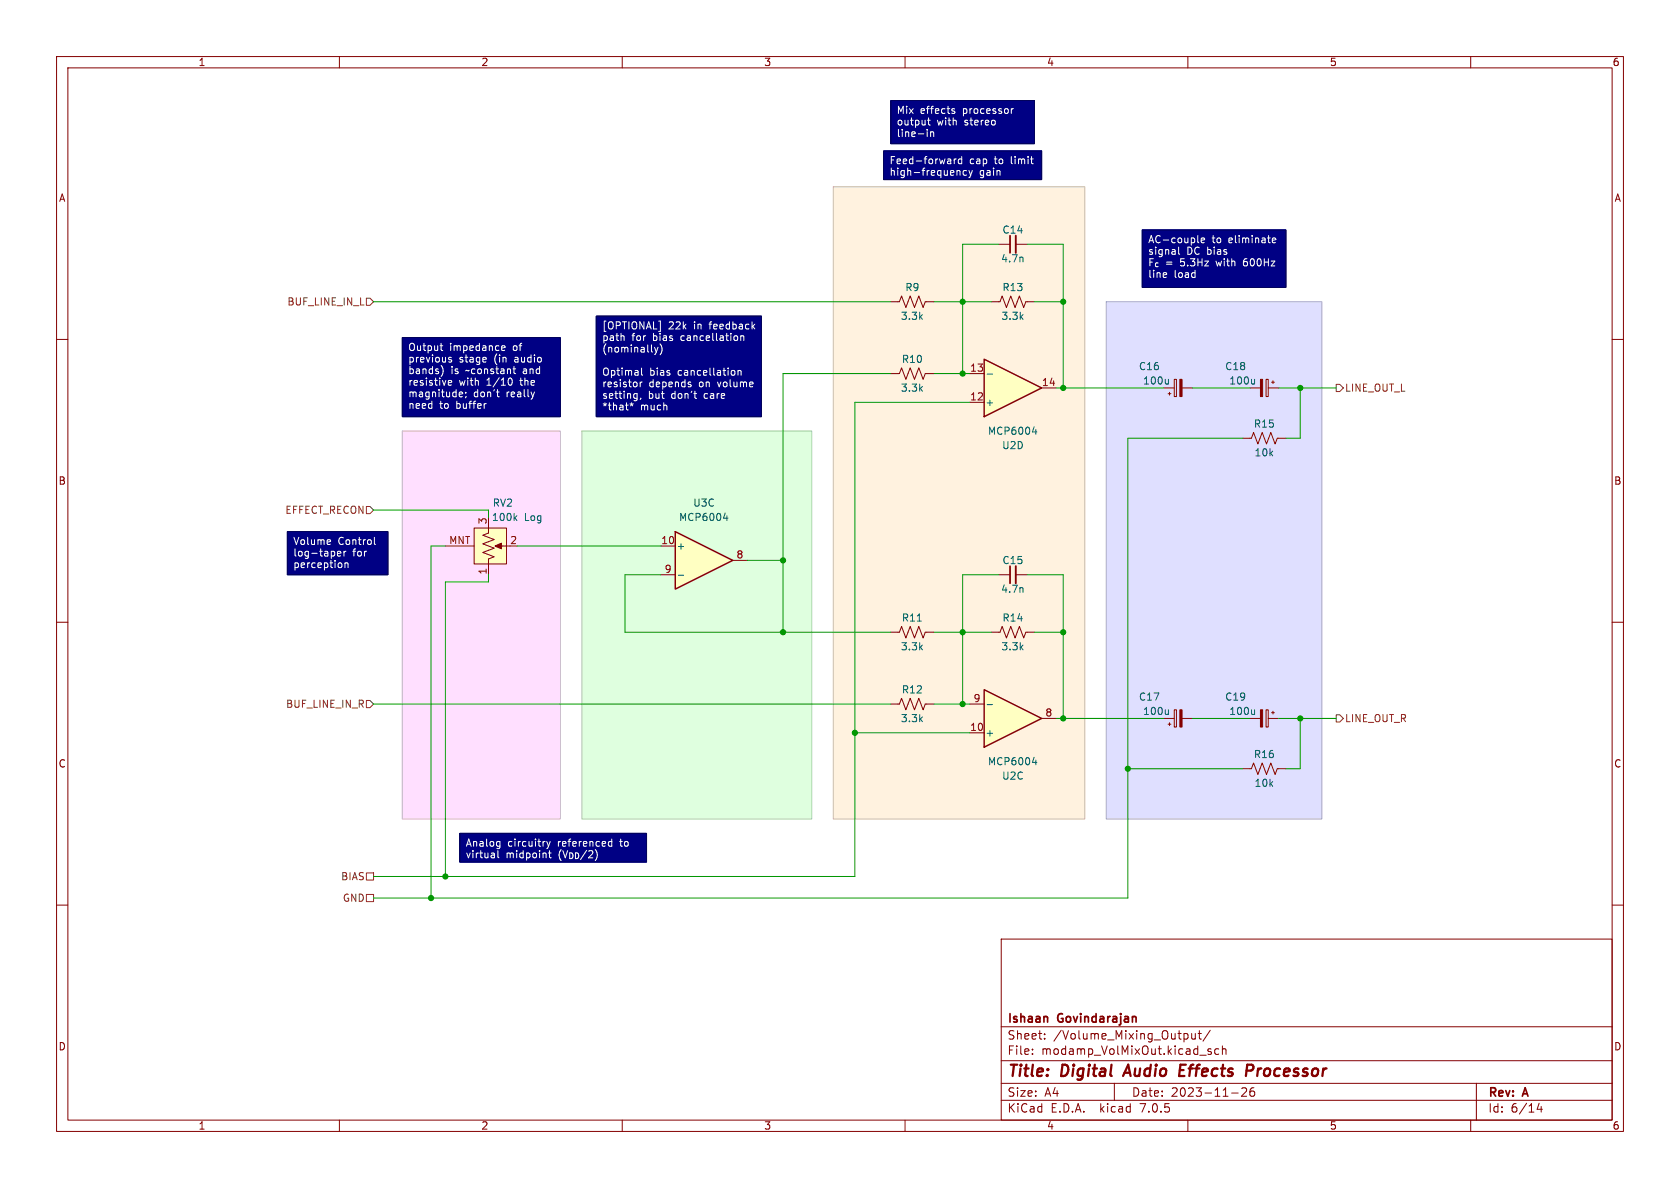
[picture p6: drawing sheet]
<svg xmlns="http://www.w3.org/2000/svg" width="297mm" height="210mm" viewBox="0 0 297 210" stroke-linecap="round" stroke-linejoin="round" font-family="sans-serif">
<path d="M0 0h297v210h-297z" fill="#fff" stroke="#fff" stroke-width=".18"/>
<g fill="none" stroke="#840000" stroke-width=".18">
<path d="M10 10h277v190h-277zM12 12h273v186h-273zM60 10v2M110 10v2M160 10v2M210 10v2M260 10v2M10 60h2M157.5 53.3h1.5l.4-1 .7 2.1 .8-2.1 .8 2.1 .7-2.1 .8 2.1 .4-1.1h1.5M285 60h2M219.7 77.5h1.5l.4-1 .8 2 .7-2 .8 2 .8-2 .7 2 .4-1h1.5M221 68.6h1.8"/>
<path d="M223.8 67.1h.4v3h-.4zM224.2 68.6h1.9M224.8 67.6h.5M225 67.3v.5M10 110h2M285 110h2M157.5 124.5h1.5l.4-1.1 .7 2.1 .8-2.1 .8 2.1 .7-2.1 .8 2.1 .4-1h1.5M205.7 127h1.9M206.5 128h.5M206.8 127.8v.5M207.6 125.5h.4v3h-.4zM209 127h1.8"/>
<path d="M219.7 135.9h1.5l.4-1 .8 2 .7-2 .8 2 .8-2 .7 2 .4-1h1.5M221 127h1.8M223.8 125.5h.4v3h-.4zM224.2 127h1.9M224.8 126h.5M225 125.7v.5M10 160h2M285 160h2M177 166h108v32h-108zM60 198v2M110 198v2M160 198v2"/>
<path d="M177 194.5h108M177 191.5h108M177 187.5h108M177 181.5h108M182.5 186.3v.1M182.5 185.5v.1M184.7 183.6v.1M184.7 182.8v.1M197 191.5v3M209.7 182.7l.3 .3v.4l-.3 .3M210 198v2M210.7 182.7v.9l.4 .1 .2-.1"/>
<path d="M211.3 182.7v1M211.8 182.7h.6M212 182.2v1.3l.4 .2M214 182.1l-1.3 2M214.1 185.5l-.4-.1-.2 .2 .1 .2 .5 .2v.3h-.6M215.5 185.5l-.5-.1-.3 .3v.4l.2 .2h.6M216.1 185.5l.2-.1 .4 .1v.9M216.1 184.9v1.5M217.7 193.2h1.2M219.5 192.4l.6-.1 .2 .1 .1 .3-.9 1.1h.9M221.7 192.3a.59 .59 0 0 0-.7 .6v.6l.1 .2 .4 .1 .2-.1 .1-.5-.1-.3h-.5l-.2 .3M260 198v2"/>
<path d="M261 191.5v6.5M272.1 195l-.4 1.1h1M272.5 195.6v1"/>
</g>
<path d="M208.6 189.2h.6M209.6 188.2h-.9l-.3 2h1M221.3 188.2h-.8l-.2 2M221.3 189.2l-.9 .1" fill="none" stroke="#840000" stroke-width=".4"/>
<g fill="#000084" stroke="#000084" stroke-width=".18">
<path d="M50.8 94h17.8v7.6h-17.8z"/>
<path d="M105.4 55.9h29.2v17.8h-29.2z"/>
<path d="M157.5 17.8h25.4v7.6h-25.4z"/>
<path d="M201.9 40.6h25.4v10.2h-25.4z"/>
<path d="M156.2 26.7h27.9v5.1h-27.9z"/>
<path d="M81.3 147.3h33v5.1h-33z"/>
<path d="M71.1 59.7h28v14h-28z"/>
</g>
<path d="M71.1 76.2h28v68.6h-28z" fill="#ffdfff" stroke="#ffdfff" stroke-width=".18"/>
<path d="M147.3 33h44.5v111.8h-44.5z" fill="#fff2df" stroke="#fff2df" stroke-width=".18"/>
<path d="M102.9 76.2h40.6v68.6h-40.6z" fill="#dfffdf" stroke="#dfffdf" stroke-width=".18"/>
<path d="M195.6 53.3h38.1v91.5h-38.1z" fill="#dfdfff" stroke="#dfdfff" stroke-width=".18"/>
<g fill="#840000" stroke="#840000" stroke-width=".18">
<path d="M222.8 67.1h.4v3h-.4z"/>
<path d="M208.6 125.5h.4v3h-.4z"/>
<path d="M222.8 125.5h.4v3h-.4z"/>
</g>
<path d="M221.8 67v.9M221.8 67.8l-.2 .1M206.6 125.5v.8M206.6 126.2l-.2 .1M221.8 125.5v.8M221.8 126.2l-.2 .1" fill="none" stroke="#006464" stroke-width=".18"/>
<path d="M119.4 94l10.1 5.1-10.1 5z" fill="#ffffc2"/>
<path d="M119.4 94l10.1 5.1-10.1 5z" fill="none" stroke="#840000" stroke-width=".25"/>
<path d="M175.3 53.3h1.5l.4-1 .7 2.1 .8-2.1 .8 2.1 .7-2.1 .8 2.1 .4-1.1h1.5M116.8 96.5h2.6M129.5 99.1h2.6M116.8 101.6h2.6" fill="none" stroke="#840000" stroke-width=".18"/>
<path d="M127.9 91.6h.8M128.5 91.2v.8M119.9 101.7h1" fill="none" stroke="#006464" stroke-width=".18"/>
<path d="M174 63.5l10.1 5.1-10.1 5.1z" fill="#ffffc2"/>
<path d="M174 63.5l10.1 5.1-10.1 5.1z" fill="none" stroke="#840000" stroke-width=".25"/>
<path d="M176.5 43.2h2.1M179.6 43.2h2M171.4 71.1h2.6M171.4 66h2.6M184.1 68.6h2.6M205.7 68.6h1.9M206.5 69.6h.5M206.8 69.3v.6M207.6 67.1h.4v3h-.4zM209 68.6h1.8M176.5 101.6h2.1M179.6 101.6h2" fill="none" stroke="#840000" stroke-width=".18"/>
<path d="M174.5 66.1h1M182.5 76.4h.8M183.1 75.9v.9M206.6 67v.9M206.6 67.8l-.2 .1" fill="none" stroke="#006464" stroke-width=".18"/>
<path d="M179.6 41.7v3M179.6 100.1v3" fill="none" stroke="#840000" stroke-width=".33"/>
<path d="M178.6 41.7v3M178.6 100.1v3" fill="none" stroke="#840000" stroke-width=".3"/>
<path d="M208.6 67.1h.4v3h-.4z" fill="#840000" stroke="#840000" stroke-width=".18"/>
<path d="M174 121.9l10.1 5.1-10.1 5.1z" fill="#ffffc2"/>
<path d="M174 121.9l10.1 5.1-10.1 5.1z" fill="none" stroke="#840000" stroke-width=".25"/>
<path d="M157.5 66h1.5l.4-1 .7 2.1 .8-2.1 .8 2.1 .7-2.1 .8 2.1 .4-1.1h1.5M78.7 96.5h5.1M83.8 93.3h5.7v6.4h-5.7zM86.4 92.7v1.5l-1.1 .4 2.1 .8-2.1 .7 2.1 .8-2.1 .8 2.1 .7-1 .4v2.8M87.9 96.5h2.3M157.5 111.8h1.5l.4-1.1 .7 2.1 .8-2.1 .8 2.1 .7-2.1 .8 2.1 .4-1h1.5M175.3 111.8h1.5l.4-1.1 .7 2.1 .8-2.1 .8 2.1 .7-2.1 .8 2.1 .4-1h1.5M171.4 129.5h2.6M171.4 124.5h2.6M184.1 127h2.6" fill="none" stroke="#840000" stroke-width=".18"/>
<path d="M91 91.5l.4 .5M91.4 91.2l-.5 .5M174.5 124.6h1M182.5 134.8h.8M183.1 134.4v.8" fill="none" stroke="#006464" stroke-width=".18"/>
<path d="M83.8 93.3h5.7v6.4h-5.7z" fill="#ffffc2" stroke="#ffffc2" stroke-width=".18"/>
<path d="M87.5 96.5l1.1-.5v1z" fill="#840000" stroke="#840000" stroke-width=".18"/>
<path d="M64.8 52.7h.6l.6 .6-.6 .7h-.6zM236.2 67.9h.7l.6 .7-.6 .6h-.7zM64.8 89.5h.6l.6 .7-.6 .6h-.6zM64.8 123.8h.6l.6 .7-.6 .6h-.6zM236.2 126.4h.7l.6 .6-.6 .6h-.7zM64.8 154.3h1.2v1.3h-1.2zM64.8 158.1h1.2v1.3h-1.2z" fill="none" stroke="#725600" stroke-width=".18"/>
<path d="M157.5 17.8h25.4v7.6h-25.4zM156.2 26.7h27.9v5.1h-27.9zM71.1 59.7h28v14h-28zM105.4 55.9h29.2v17.8h-29.2zM201.9 40.6h25.4v10.2h-25.4zM50.8 94h17.8v7.6h-17.8zM81.3 147.3h33v5.1h-33z" fill="none" stroke="#000048" stroke-width=".18"/>
<g fill="none" stroke="#fff" stroke-width=".18">
<path d="M168.3 19.6l.5 .1v.2l-.2 .2-.3-.1M168.3 19.3h.5M178.8 19.2v.9M179.2 19.2l-.4 .3M163.9 23.3v.8M163.9 22.9v.1M164 21.3h.5M164.2 20.8v1.1l.3 .2M164.5 23.3v.8M164.5 23.4l.2-.1 .3 .1 .1 .7M168.7 28.1v.8M169.1 28.1l-.4 .2"/>
<path d="M169.4 30.1l.3 .2v.7M170 28.2l-.3-.1-.3 .2 .1 .6h.5M170 27.7v1.2M170.9 30.2l-.4-.1-.2 .3 .1 .5h.5M171.3 30.1l.3 .9M171.6 31l-.3 .4M171.9 30.1l-.3 .9M182.2 28.1h.5M182.4 28.9h.3M110.3 59.4v.8M130.2 59.4l.2 .2v.4l-.2 .2M131 59.5l.1-.1h.3l.1 .8"/>
<path d="M131 59.4v.8M133.1 57.7l.3 .5M133.4 57.3l-.4 .5M206.2 49h-.1M206.2 48.3v.2l-.6 .1M208.4 43.7v1.1l.1 .2M211.8 41.6v1.1l.1 .2M212.4 42.5l.6-.1-.1-.3h-.4l-.1 .1v.7h.5M224.9 42.5l.6-.1v-.3h-.4l-.2 .1 .1 .7h.5M77.8 61.1h.5M78 60.7v1.1l.3 .2M78.3 65.1v.9l-.3 .5"/>
<path d="M79.2 67.7l.7-.1-.1-.3h-.4l-.2 .1 .1 .6h.5M79.3 63.4l.6 .4-.2 .2-.4-.1M79.4 63.2l-.1 .1M81.2 70.1h.5M81.2 69.4l.4-.1 .2 .3-.6 .1M82.3 69.4v.1M82.4 70.1l-.1 .2M86 71.3l-.3 .1M87.8 69.3h.5M88 70l.3 .1M88.7 61.5l.6-.1-.1-.2-.3-.1-.2 .2v.6h.5M90.4 67a.69 .69 0 0 1-.3 1.1l-.1-.1"/>
<path d="M90.7 65.2h.5M90.9 64.8v1.1l.3 .2M94.5 69.3l-.3 .8M112.5 69.6h.1M112.6 69.6v1l-.1 .2M112.6 70.4h-.1M113.2 67.5v.9M113.3 70.4l-.1 .2M113.4 65.1v1.1l.2 .1M113.5 67.5l-.3 .3M115.7 61.4l.3 .8M116 62.2l-.3 .5"/>
<path d="M116.3 61.4l-.3 .8M116.9 61.2a1.48 1.48 0 0 1-.2 1.5M121.8 67.5l.3 .1M121.8 68h.3l.1 .2-.2 .2h-.2M122.7 69.6h.5M122.9 70.4h.3M129.5 65.5h.3l.1 .2v.5l-.4 .1M130.5 65.6l.2-.1h.3v.8M130.5 65.5v.8M58.3 95.4l.1 .3-.6 .1M58.4 96.2l-.1 .1M59.7 97.9l.6-.1-.1-.3h-.4l-.1 .1v.6h.5"/>
<path d="M60.8 97.5v.8M61 99.5v.8M61 99.6l.2-.1 .3 .1v.7M61.2 97.5l-.4 .2M66.2 95v1.1l.2 .2M88 148.7l.4 .1M88 150.4v1.1l.2 .1M88.4 148.7v1.1l-.3 .2M88.4 149.5l-.4 .1M96.7 148.7l.3 .9M97 150.8h.5M97 149.6l-.3 .4"/>
<path d="M97.1 150.4v1.1l.4 .1M97.3 148.7l-.3 .9M108.2 148.8l-.4-.1-.2 .3 .1 .5h.5M108.2 148.3v1.3"/>
</g>
<path d="M71.1 76.2h28v68.6h-28z" fill="none" stroke="#c8afc8" stroke-width=".18"/>
<path d="M147.3 33h44.5v111.8h-44.5z" fill="none" stroke="#c8beaf" stroke-width=".18"/>
<path d="M102.9 76.2h40.6v68.6h-40.6z" fill="none" stroke="#afc8af" stroke-width=".18"/>
<path d="M195.6 53.3h38.1v91.5h-38.1z" fill="none" stroke="#afafc8" stroke-width=".18"/>
<g fill="none" stroke="#009600" stroke-width=".18">
<path d="M66 53.3h91.5M165.1 53.3h10.2M176.5 43.2h-6.3v22.8M181.6 43.2h6.4v25.4M182.9 53.3h5.1M157.5 66h-19.1v45.8M165.1 66h6.3M171.4 71.1h-20.3v83.8h-85.1M186.7 68.6h19M210.8 68.6h10.2M219.7 77.5h-20.3v81.3h-133.4M226.1 68.6h10.1"/>
<path d="M229.9 68.6v8.9h-2.6M66 90.2h20.4v1.2M78.7 96.5h-2.5v62.3M91.4 96.5h25.4M132.1 99.1h6.3M86.4 101.6v1.3h-7.7v52M116.8 101.6h-6.3v10.2h47M165.1 111.8h10.2M176.5 101.6h-6.3v22.9M181.6 101.6h6.4v25.4M182.9 111.8h5.1M66 124.5h91.5"/>
<path d="M151.1 129.5h20.3M165.1 124.5h6.3M186.7 127h19M199.4 135.9h20.3M210.8 127h10.2M226.1 127h10.1M229.9 127v8.9h-2.6"/>
</g>
<g fill="#009600" stroke="#009600" stroke-width=".18">
<circle cx="199.4" cy="135.9" r=".46"/>
<circle cx="188" cy="127" r=".46"/>
<circle cx="229.9" cy="127" r=".46"/>
<circle cx="188" cy="111.8" r=".46"/>
<circle cx="170.2" cy="111.8" r=".46"/>
<circle cx="170.2" cy="53.3" r=".46"/>
<circle cx="138.4" cy="99.1" r=".46"/>
<circle cx="170.2" cy="66" r=".46"/>
<circle cx="138.4" cy="111.8" r=".46"/>
<circle cx="76.2" cy="158.8" r=".46"/>
<circle cx="78.7" cy="154.9" r=".46"/>
<circle cx="151.1" cy="129.5" r=".46"/>
<circle cx="170.2" cy="124.5" r=".46"/>
<circle cx="188" cy="68.6" r=".46"/>
<circle cx="188" cy="53.3" r=".46"/>
<circle cx="229.9" cy="68.6" r=".46"/>
</g>
<g font-size="2.8" fill="#840000">
<text x="178" y="190.8">Title:</text>
<text x="187.5" y="190.8">Digital</text>
<text x="199.3" y="190.8">Audio</text>
<text x="209.5" y="190.8">Effects</text>
<text x="221.9" y="190.8">Processor</text>
</g>
<g font-size="2.1" fill="#840000">
<text x="178" y="183.9">Sheet:</text>
<text x="178" y="181.1">Ishaan</text>
<text x="186.2" y="183.9">/Volume_Mixing_Output/</text>
<text x="187" y="181.1">Govindarajan</text>
<text x="178" y="186.6">File:</text>
<text x="184" y="186.6">modamp_VolMixOut.kicad_sch</text>
<text x="178" y="196.8">KiCad</text>
<text x="178" y="194">Size:</text>
<text x="184.6" y="194">A4</text>
<text x="185.7" y="196.8">E.D.A.</text>
<text x="194.4" y="196.8">kicad</text>
<text x="200" y="194">Date:</text>
<text x="201.5" y="196.8">7.0.5</text>
<text x="206.9" y="194">2023-11-26</text>
<text x="263" y="194.2">Rev:</text>
<text x="263" y="196.8">Id:</text>
<text x="267" y="196.8">6/14</text>
<text x="269.2" y="194.2">A</text>
</g>
<g font-size="1.8" fill="#840000">
<text x="35" y="11.8">1</text>
<text x="85" y="11.8">2</text>
<text x="135" y="11.8">3</text>
<text x="185" y="11.8">4</text>
<text x="235" y="11.8">5</text>
<text x="285" y="11.8">6</text>
<text x="10.4" y="35.8">A</text>
<text x="285.4" y="35.8">A</text>
<text x="10.3" y="85.8">B</text>
<text x="285.3" y="85.8">B</text>
<text x="10.3" y="135.8">C</text>
<text x="285.3" y="135.8">C</text>
<text x="10.3" y="185.8">D</text>
<text x="285.3" y="185.8">D</text>
<text x="35" y="199.8">1</text>
<text x="85" y="199.8">2</text>
<text x="135" y="199.8">3</text>
<text x="185" y="199.8">4</text>
<text x="235" y="199.8">5</text>
<text x="285" y="199.8">6</text>
</g>
<g font-size="1.8" fill="#fff">
<text x="158.4" y="20.4">Mix</text>
<text x="158.4" y="22.4">output</text>
<text x="162.6" y="20.4">effects</text>
<text x="165.6" y="22.4">with</text>
<text x="170.2" y="20.4">processor</text>
<text x="170.5" y="22.4">stereo</text>
<text x="157.2" y="29.3">Feed-forward</text>
<text x="158.4" y="24.5">line-in</text>
<text x="171.3" y="29.3">cap</text>
<text x="175.8" y="29.3">to</text>
<text x="178.8" y="29.3">limit</text>
<text x="157.2" y="31.3">high-frequency</text>
<text x="173.1" y="31.3">gain</text>
<text x="202.9" y="43.2">AC-couple</text>
<text x="202.9" y="45.3">signal</text>
<text x="202.9" y="47.3">F_{c}</text>
<text x="205.9" y="47.3">=</text>
<text x="208.6" y="47.3">5.3Hz</text>
<text x="209.7" y="45.3">DC bias</text>
<text x="214.2" y="43.2">to</text>
<text x="215.1" y="47.3">with</text>
<text x="217.2" y="43.2">eliminate</text>
<text x="220" y="47.3">600Hz</text>
<text x="202.9" y="49.4">line</text>
<text x="207.5" y="49.4">load</text>
<text x="106.4" y="58.5">[OPTIONAL]</text>
<text x="118.1" y="58.5">22k</text>
<text x="122.6" y="58.5">in</text>
<text x="125.5" y="58.5">feedback</text>
<text x="72.1" y="62.3">Output</text>
<text x="72.1" y="64.3">previous</text>
<text x="79.4" y="62.3">impedance</text>
<text x="81.1" y="64.3">stage</text>
<text x="87.3" y="64.3">(in</text>
<text x="90.7" y="62.3">of</text>
<text x="91" y="64.3">audio</text>
<text x="106.4" y="60.5">path</text>
<text x="106.4" y="62.6">(nominally)</text>
<text x="111.6" y="60.5">for</text>
<text x="115.4" y="60.5">bias</text>
<text x="120.4" y="60.5">cancellation</text>
<text x="72.1" y="66.4">bands)</text>
<text x="72.1" y="68.4">resistive</text>
<text x="72.1" y="70.5">magnitude;</text>
<text x="79.6" y="66.4">is</text>
<text x="81.1" y="68.4">with</text>
<text x="82.4" y="66.4">~constant</text>
<text x="83.6" y="70.5">don't</text>
<text x="86" y="68.4">1/10</text>
<text x="89.5" y="70.5">really</text>
<text x="92" y="68.4">the</text>
<text x="92.5" y="66.4">and</text>
<text x="106.4" y="66.7">Optimal</text>
<text x="106.4" y="68.7">resistor</text>
<text x="106.4" y="70.8">setting,</text>
<text x="114.5" y="70.8">but</text>
<text x="114.7" y="68.7">depends</text>
<text x="114.8" y="66.7">bias</text>
<text x="118.7" y="70.8">don't</text>
<text x="119.8" y="66.7">cancellation</text>
<text x="123.5" y="68.7">on</text>
<text x="124.5" y="70.8">care</text>
<text x="126.9" y="68.7">volume</text>
<text x="72.1" y="72.5">need</text>
<text x="77.6" y="72.5">to</text>
<text x="80.6" y="72.5">buffer</text>
<text x="106.4" y="72.8">*that*</text>
<text x="113.1" y="72.8">much</text>
<text x="51.8" y="96.6">Volume</text>
<text x="51.8" y="98.6">log-taper</text>
<text x="51.8" y="100.7">perception</text>
<text x="59.7" y="96.6">Control</text>
<text x="62.3" y="98.6">for</text>
<text x="82.2" y="149.9">Analog</text>
<text x="89.7" y="149.9">circuitry</text>
<text x="98.6" y="149.9">referenced</text>
<text x="109.7" y="149.9">to</text>
<text x="82.2" y="152">virtual</text>
<text x="89.4" y="152">midpoint</text>
<text x="98.7" y="152">(V_{DD}/2)</text>
</g>
<g font-size="1.8" fill="#006464">
<text x="177.2" y="41.5">C14</text>
<text x="176.9" y="46.5">4.7n</text>
<text x="160" y="51.6">R9</text>
<text x="177.2" y="51.6">R13</text>
<text x="159.2" y="56.7">3.3k</text>
<text x="177" y="56.7">3.3k</text>
<text x="159.4" y="64.3">R10</text>
<text x="201.3" y="65.6">C16</text>
<text x="216.5" y="65.6">C18</text>
<text x="159.2" y="69.4">3.3k</text>
<text x="174.1" y="71.9">+</text>
<text x="202" y="68.1">100u</text>
<text x="217.3" y="68.1">100u</text>
<text x="174.6" y="77">MCP6004</text>
<text x="221.6" y="75.8">R15</text>
<text x="177.1" y="79.6">U2D</text>
<text x="221.7" y="80.8">10k</text>
<text x="87.1" y="89.7">RV2</text>
<text x="122.5" y="89.7">U3C</text>
<text x="86.9" y="92.3">100k</text>
<text x="92.7" y="92.3">Log</text>
<text x="120" y="92.3">MCP6004</text>
<text x="119.5" y="97.3">+</text>
<text x="177.2" y="99.9">C15</text>
<text x="176.9" y="105">4.7n</text>
<text x="159.4" y="110">R11</text>
<text x="177.2" y="110">R14</text>
<text x="159.2" y="115.1">3.3k</text>
<text x="177" y="115.1">3.3k</text>
<text x="159.4" y="122.7">R12</text>
<text x="201.3" y="124">C17</text>
<text x="216.5" y="124">C19</text>
<text x="159.2" y="127.8">3.3k</text>
<text x="174.1" y="130.4">+</text>
<text x="202" y="126.6">100u</text>
<text x="217.3" y="126.6">100u</text>
<text x="174.6" y="135.4">MCP6004</text>
<text x="177.1" y="138">U2C</text>
<text x="221.6" y="134.2">R16</text>
<text x="221.7" y="139.3">10k</text>
</g>
<g font-size="1.8" fill="#725600">
<text x="50.8" y="54.2">BUF_LINE_IN_L</text>
<text x="237.7" y="69.4">LINE_OUT_L</text>
<text x="50.4" y="91">EFFECT_RECON</text>
<text x="50.5" y="125.3">BUF_LINE_IN_R</text>
<text x="237.7" y="127.8">LINE_OUT_R</text>
<text x="60.3" y="155.8">BIAS</text>
<text x="60.6" y="159.6">GND</text>
</g>
<g font-size="1.8" fill="#a90000">
<text x="171.4" y="65.8">13</text>
<text x="171.4" y="70.9">12</text>
<text x="184.1" y="68.3">14</text>
<text x="86.1" y="92.7" transform="rotate(-90 86.1 92.7)">3</text>
<text x="79.3" y="96.3">MNT</text>
<text x="86.1" y="101.6" transform="rotate(-90 86.1 101.6)">1</text>
<text x="90.1" y="96.3">2</text>
<text x="116.8" y="96.3">10</text>
<text x="117.4" y="101.3">9</text>
<text x="130.1" y="98.8">8</text>
<text x="172.1" y="124.2">9</text>
<text x="171.4" y="129.3">10</text>
<text x="184.8" y="126.7">8</text>
</g>
</svg>
